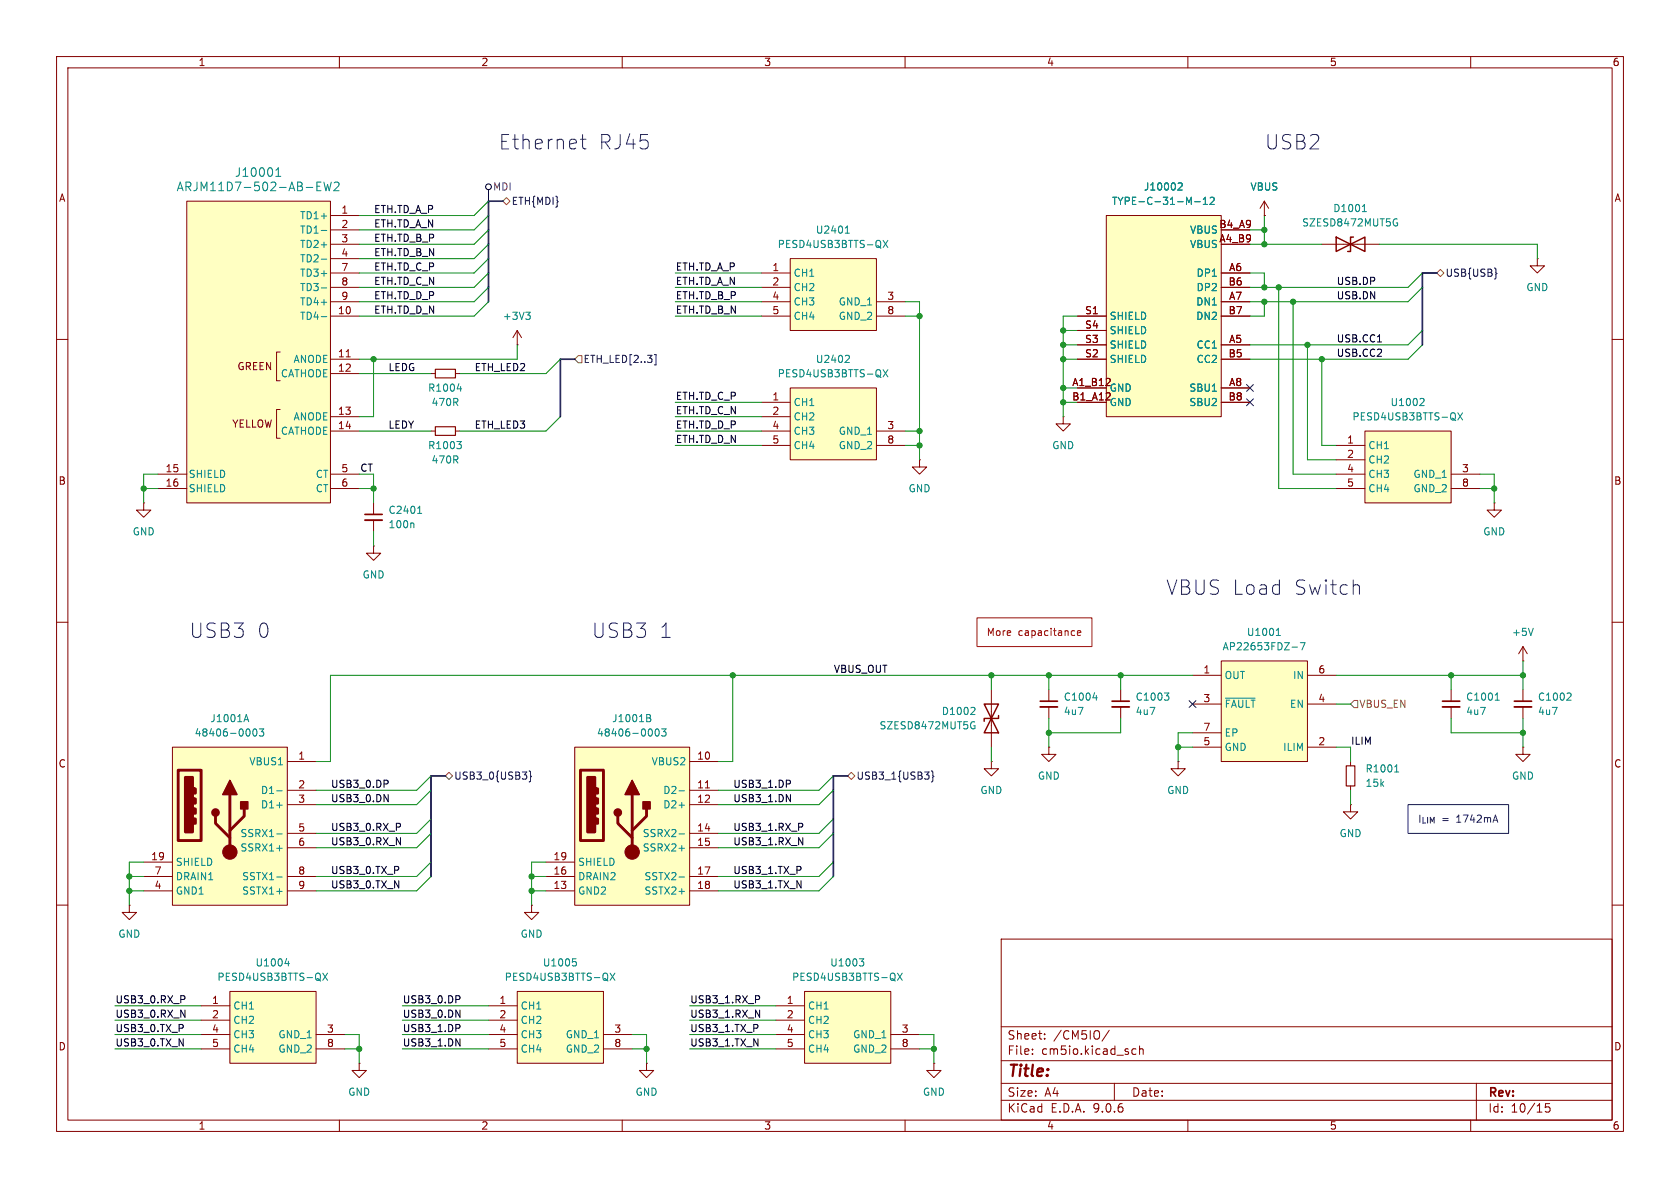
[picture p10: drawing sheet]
<svg xmlns="http://www.w3.org/2000/svg" width="297mm" height="210mm" viewBox="0 0 297 210" stroke-linecap="round" stroke-linejoin="round" font-family="sans-serif">
<path d="M0 0h297v210h-297z" fill="#fff" stroke="#fff" stroke-width=".18"/>
<g fill="none" stroke="#840000" stroke-width=".18">
<path d="M10 10h277v190h-277zM12 12h273v186h-273zM60 10v2M110 10v2M160 10v2M210 10v2M260 10v2M10 60h2M285 60h2M10 110h2M285 110h2M185.4 132.1v1.3h-1.3l1.3 1.2 1.3-1.2h-1.3"/>
<path d="M185.4 132.1h.1M10 160h2M177 166h108v32h-108zM285 160h2M60 198v2M110 198v2M160 198v2M177 194.5h108M177 191.5h108M177 187.5h108M177 181.5h108M182.5 186.3v.1"/>
<path d="M182.5 185.5v.1M184.7 183.6v.1M184.7 182.8v.1M196.1 182.1l-1.3 2M197 191.5v3M200.1 186.1l.3 .3 .4-.1M200.8 185.5l-.4-.1-.3 .3M201.5 185.5l.2-.1 .3 .1 .1 .9M201.5 184.9v1.5M210 198v2M260 198v2M261 191.5v6.5"/>
<path d="M274 195.1h-.8v.7l.2-.1h.5l.1 .3v.5l-.3 .1-.5-.1"/>
</g>
<path d="M139.7 45.7h15.2v12.7h-15.2z" fill="#ffffc2"/>
<g fill="none" stroke="#840000" stroke-width=".18">
<path d="M223.5 38.1h.1M223.5 35.6l-.7 1.2M223.5 35.6l.8 1.2M223.5 35.6v2.5M134.6 48.3h5.1M134.6 50.8h5.1M134.6 53.3h5.1M134.6 55.9h5.1M139.7 45.7h15.2v12.7h-15.2zM154.9 53.3h5.1M154.9 55.9h5.1M76.2 66h.8"/>
<path d="M80.5 66h.8M114.3 188v1.2h1.3l-1.3 1.3-1.3-1.3h1.3M114.3 188h.1"/>
</g>
<path d="M149.4 41.2h.8M149.6 40.3l.2-.4v1.3M156.1 42.5l.9 1.3M157 42.5l-.9 1.3M80.8 68.7h.8M81.4 68.3v.9" fill="none" stroke="#008484" stroke-width=".18"/>
<path d="M77 65.3h3.5v1.5h-3.5z" fill="none" stroke="#840000" stroke-width=".2"/>
<path d="M195.6 38.1h20.3v35.6h-20.3z" fill="#ffffc2"/>
<g fill="none" stroke="#840000" stroke-width=".18">
<path d="M195.6 38.1h20.3v35.6h-20.3zM190.5 55.9h5.1M190.5 58.4h5.1M215.9 40.6h5.1M215.9 43.2h5.1M215.9 48.3h5.1M215.9 50.8h5.1M215.9 53.3h5.1M215.9 55.9h5.1M233.7 43.2h10.1M188 73.7v1.2h-1.3l1.3 1.3 1.2-1.3h-1.2M188 73.7h.1"/>
<path d="M190.5 61h5.1M190.5 63.5h5.1M190.5 68.6h5.1M190.5 71.1h5.1M215.9 61h5.1M215.9 63.5h5.1M215.9 68.6h5.1M215.9 71.1h5.1M162.6 81.3v1.3h-1.3l1.3 1.2 1.2-1.2h-1.2M162.6 81.3h.1M165.1 188v1.2h1.3l-1.3 1.3-1.3-1.3h1.3M165.1 188h.1"/>
</g>
<path d="M208.5 32.3l.4 .1 .1 .3-.8 .9h.8M211.2 35.7h1M212.7 36.1h.8M212.7 35.2l.4-.3v1.2M213.9 35l.5-.1 .3 .3-.8 .9h.8M240.8 37.4h.8M241 36.4l.2-.3v1.3M246.5 38.7h.5M246.8 39.4h.3v.4l-.3 .1h-.3" fill="none" stroke="#008484" stroke-width=".18"/>
<path d="M236.2 41.9v2.6l5.1-2.6v2.6zM239.3 41.9h-.5v2.6h-.5" fill="none" stroke="#840000" stroke-width=".25"/>
<path d="M142.2 175.3h15.3v12.7h-15.3z" fill="#ffffc2"/>
<g fill="none" stroke="#840000" stroke-width=".18">
<path d="M76.2 76.2h.8M80.5 76.2h.8M66 88.9v2M66 91.9v2.1M269.2 116.8h.1M269.2 114.3l.8 1.3M269.2 114.3l-.7 1.3M269.2 114.3v2.5M175.3 134.6v1.3h-1.3l1.3 1.3 1.2-1.3h-1.2M175.3 134.6h.1M94 160v1.3h-1.3l1.3 1.3 1.2-1.3h-1.2M94 160h.1"/>
<path d="M137.2 177.8h5M142.2 175.3h15.3v12.7h-15.3zM137.2 180.3h5M137.2 182.9h5M137.2 185.4h5M157.5 182.9h5.1M157.5 185.4h5.1"/>
</g>
<path d="M80.8 78h.8l-.5 .5M81.3 78.5l.3 .3v.3l-.3 .2M73 92.4l.2 .2v.7M73.8 90.8h.8M74 89.8l.2-.3v1.3M271.1 111.1l-.5 1.2M151.9 169.5h.8l-.4 .5 .3 .1 .1 .4-.2 .3h-.4M158.7 172l.8 1.3M159.5 172l-.8 1.3" fill="none" stroke="#008484" stroke-width=".18"/>
<path d="M64.5 90.9h3.1" fill="none" stroke="#840000" stroke-width=".3"/>
<path d="M64.5 91.9h3.1" fill="none" stroke="#840000" stroke-width=".33"/>
<path d="M77 75.4h3.5v1.6h-3.5z" fill="none" stroke="#840000" stroke-width=".2"/>
<path d="M91.4 175.3h15.3v12.7h-15.3z" fill="#ffffc2"/>
<g fill="none" stroke="#840000" stroke-width=".18">
<path d="M91.4 58.4l-.7 1.3M91.4 58.4l.8 1.3M91.4 58.4v2.6M271.8 45.7v1.3h-1.3l1.3 1.3 1.2-1.3h-1.2M271.8 45.7h.1M91.4 61h.1M25.4 88.9v1.3h1.3l-1.3 1.2-1.3-1.2h1.3M25.4 88.9h.1M264.2 88.9v1.3h-1.3l1.3 1.2 1.2-1.2h-1.2M264.2 88.9h.1M208.3 134.6v1.3h-1.3l1.3 1.3 1.2-1.3h-1.2M208.3 134.6h.1"/>
<path d="M22.9 160v1.3h-1.3l1.3 1.3 1.2-1.3h-1.2M22.9 160h.1M86.4 177.8h5M91.4 175.3h15.3v12.7h-15.3zM86.4 180.3h5M86.4 182.9h5M86.4 185.4h5M106.7 182.9h5.1M106.7 185.4h5.1"/>
</g>
<path d="M93 55.2h.7l-.4 .5M93.5 55.7l.2 .2v.3l-.2 .3M101.2 169.5h.6M101.4 170h.3l.2 .2-.1 .5-.4 .1M107.9 172l.8 1.3M108.7 172l-.8 1.3" fill="none" stroke="#008484" stroke-width=".18"/>
<path d="M30.5 132.1h20.3v27.9h-20.3z" fill="#ffffc2"/>
<path d="M31.5 136.1h4.1v12.5h-4.1zM34.3 139.4h.2v.8h-.2zM34.3 141.2h.2v.8h-.2zM34.3 143h.2v.8h-.2zM34.3 144.8h.2v.7h-.2zM38.1 144.3v1.2l2.5 2.6M40.6 140.5v10.1M43.2 143v1.3l-2.6 2.5" fill="none" stroke="#840000" stroke-width=".51"/>
<path d="M32.8 137.4h1.2v9.7h-1.2z" fill="#840000" stroke="#840000" stroke-width=".51"/>
<path d="M30.5 132.1h20.3v27.9h-20.3zM50.8 134.6h5.1M50.8 139.7h5.1M25.4 152.4h5.1M25.4 154.9h5.1M25.4 157.5h5.1M50.8 154.9h5.1M50.8 157.5h5.1M50.8 142.2h5.1M50.8 147.3h5.1M50.8 149.9h5.1" fill="none" stroke="#840000" stroke-width=".18"/>
<g fill="#840000" stroke="#840000" stroke-width=".25">
<path d="M40.6 137.9l1.3 2.6h-2.5z"/>
<path d="M42.5 141.7h1.3v1.3h-1.3z"/>
<circle cx="38.1" cy="143.6" r=".63"/>
</g>
<circle cx="40.6" cy="150.6" r="1.27" fill="#840000" stroke="#840000" stroke-width=".18"/>
<path d="M43.2 127.2h.6M43.5 126.3l.5 1.3M44.8 129l.2-.2a.68 .68 0 0 1 .4 .7 .68 .68 0 0 1-.4 .6l-.2-.1-.1-.4zM45.8 128.8h.8l-.4 .5 .4 .2v.5l-.2 .1-.6-.1M48.9 139.8h1M48.9 142.3h1M48.9 147.4h1M48.9 150h1M48.9 155h1" fill="none" stroke="#008484" stroke-width=".18"/>
<path d="M241.3 76.2h15.2v12.7h-15.2z" fill="#ffffc2"/>
<g fill="none" stroke="#840000" stroke-width=".18">
<path d="M236.2 78.7h5.1M241.3 76.2h15.2v12.7h-15.2zM236.2 81.3h5.1M236.2 83.8h5.1M236.2 86.4h5.1M256.5 83.8h5.1M256.5 86.4h5.1M175.3 121.9v10.2M256.5 121.9v2.1M256.5 125v2M269.2 132.1v1.3h-1.2l1.2 1.2 1.3-1.2h-1.3M269.2 132.1h.1"/>
<path d="M269.2 121.9v2.1M269.2 125v2"/>
</g>
<path d="M251.2 70.4l.4 .1 .2 .3-.8 .9h.8M257.7 73l.9 1.2M258.6 73l-.9 1.2M171.8 127.6h.5M172.1 128.3h.3v.4l-.3 .1h-.3M172.1 125l.3 .3-.1 .3-.7 .7h.8M264.3 123.8h.8M264.5 122.8l.2-.3v1.3M277.5 122.5l.3 .2-.1 .4-.7 .7h.8" fill="none" stroke="#008484" stroke-width=".18"/>
<path d="M174 124.5l2.5 5h-2.5l2.5-5zM176.5 126.5v.5h-2.5v.5" fill="none" stroke="#840000" stroke-width=".25"/>
<path d="M255 124h3.1M267.7 124h3.1" fill="none" stroke="#840000" stroke-width=".3"/>
<path d="M255 125h3.1M267.7 125h3.1" fill="none" stroke="#840000" stroke-width=".33"/>
<path d="M215.9 116.8h15.2v17.8h-15.2z" fill="#ffffc2"/>
<path d="M210.8 119.4h5.1M215.9 116.8h15.2v17.8h-15.2zM231.1 119.4h5.1M210.8 124.5h5.1M210.8 132.1h5.1M210.8 129.5h5.1M231.1 124.5h5.1M231.1 132.1h5.1M238.8 134.6v.8M238.8 138.9v.8M238.8 142.2v1.3h-1.3l1.3 1.3 1.2-1.3h-1.2M238.8 142.2h.1" fill="none" stroke="#840000" stroke-width=".18"/>
<path d="M225.6 112.3h.8M225.8 111.4l.2-.3v1.2M228.4 114.4h1M229.9 113.6h.8l-.5 1.3M216.6 123.4h5.3M246.6 136.5h.7M246.7 135.5l.2-.3v1.3" fill="none" stroke="#008484" stroke-width=".18"/>
<path d="M238 135.4h1.5v3.5h-1.5z" fill="none" stroke="#840000" stroke-width=".2"/>
<path d="M139.7 68.6h15.2v12.7h-15.2z" fill="#ffffc2"/>
<path d="M134.6 71.1h5.1M134.6 73.7h5.1M134.6 76.2h5.1M134.6 78.7h5.1M139.7 68.6h15.2v12.7h-15.2zM154.9 76.2h5.1M154.9 78.7h5.1M185.4 121.9v2.1M185.4 125v2" fill="none" stroke="#840000" stroke-width=".18"/>
<path d="M149.6 62.8l.4 .1 .2 .3-.8 .9h.8M156.1 65.3l.9 1.3M157 65.3l-.9 1.3M193.2 123.4h.8M193.8 122.9v.9" fill="none" stroke="#008484" stroke-width=".18"/>
<path d="M183.9 124h3" fill="none" stroke="#840000" stroke-width=".3"/>
<path d="M183.9 125h3" fill="none" stroke="#840000" stroke-width=".33"/>
<path d="M33 35.6h25.4v53.3h-25.4z" fill="#ffffc2"/>
<g fill="none" stroke="#840000" stroke-width=".18">
<path d="M33 35.6h25.4v53.3h-25.4zM58.4 38.1h5.1M58.4 40.6h5.1M58.4 43.2h5.1M58.4 45.7h5.1M58.4 48.3h5.1M58.4 50.8h5.1M58.4 53.3h5.1M58.4 55.9h5.1M49.5 62.2h-.6v5.1h.6M49.5 72.4h-.6v5.1h.6M58.4 63.5h5.1"/>
<path d="M58.4 66h5.1M58.4 73.7h5.1M58.4 76.2h5.1M61.2 63.1h.7M27.9 83.8h5.1M27.9 86.4h5.1M58.4 83.8h5.1M58.4 86.4h5.1M198.1 121.9v2.1M198.1 125v2"/>
</g>
<path d="M48.8 31.2h.8M48.8 30.1l.4-.4v1.5M56 32.9h.5M56.8 32.2h-.8v1.5h.8M57.3 32.2l.3 1.5 .3-1.1 .3 1.1 .4-1.5M59.1 32.3l.6-.1 .2 .1v.3l-.9 1.1h.9M56.8 40.7h1M56.8 45.8h1M56.8 50.9h1M56.8 56h1M205.9 122.5h.7l-.4 .5M206.4 123l.2 .2v.3l-.2 .3" fill="none" stroke="#008484" stroke-width=".18"/>
<path d="M196.6 124h3" fill="none" stroke="#840000" stroke-width=".3"/>
<path d="M196.6 125h3" fill="none" stroke="#840000" stroke-width=".33"/>
<path d="M101.6 132.1h20.3v27.9h-20.3z" fill="#ffffc2"/>
<path d="M102.6 136.1h4.1v12.5h-4.1zM105.4 139.4h.3v.8h-.3zM105.4 141.2h.3v.8h-.3zM105.4 143h.3v.8h-.3zM105.4 144.8h.3v.7h-.3zM109.2 144.3v1.2l2.6 2.6M111.8 140.5v10.1M114.3 143v1.3l-2.5 2.5" fill="none" stroke="#840000" stroke-width=".51"/>
<path d="M103.9 137.4h1.3v9.7h-1.3z" fill="#840000" stroke="#840000" stroke-width=".51"/>
<path d="M101.6 132.1h20.3v27.9h-20.3zM121.9 134.6h5.1M121.9 139.7h5.1M124.7 139.3h.7M96.5 152.4h5.1M96.5 154.9h5.1M96.5 157.5h5.1M121.9 154.9h5.1M121.9 157.5h5.1M121.9 142.2h5.1M121.9 147.3h5.1M121.9 149.9h5.1" fill="none" stroke="#840000" stroke-width=".18"/>
<g fill="#840000" stroke="#840000" stroke-width=".25">
<path d="M111.8 137.9l1.2 2.6h-2.5z"/>
<path d="M113.7 141.7h1.2v1.3h-1.2z"/>
<circle cx="109.2" cy="143.6" r=".63"/>
</g>
<circle cx="111.8" cy="150.6" r="1.27" fill="#840000" stroke="#840000" stroke-width=".18"/>
<path d="M114.3 126.3l.6 .1 .1 .3-.2 .2M114.3 126.9h.5M114.8 126.9l.3 .3-.1 .3-.7 .1M116 128.9l.1-.1a.68 .68 0 0 1 .5 .7 .68 .68 0 0 1-.5 .6 .84 .84 0 0 1-.1-1.2zM117 128.8h.7l-.4 .5 .4 .2v.5l-.2 .1-.5-.1M120 139.8h1M120 142.3h1M120 147.4h1M120 150h1M120 155h1" fill="none" stroke="#008484" stroke-width=".18"/>
<path d="M40.6 175.3h15.3v12.7h-15.3z" fill="#ffffc2"/>
<g fill="none" stroke="#840000" stroke-width=".18">
<path d="M223.5 38.1h.1M190.5 55.9h5.1M190.5 58.4h5.1M215.9 40.6h5.1M215.9 43.2h5.1M215.9 48.3h5.1M215.9 50.8h5.1M215.9 53.3h5.1M215.9 55.9h5.1M190.5 61h5.1M190.5 63.5h5.1M190.5 68.6h5.1"/>
<path d="M190.5 71.1h5.1M215.9 61h5.1M215.9 63.5h5.1M215.9 68.6h5.1M215.9 71.1h5.1M66 96.5v1.3h1.3l-1.3 1.3-1.2-1.3h1.2M66 96.5h.1M35.6 177.8h5M40.6 175.3h15.3v12.7h-15.3zM35.6 180.3h5M35.6 182.9h5M35.6 185.4h5"/>
<path d="M55.9 182.9h5.1M55.9 185.4h5.1M63.5 188v1.2h1.3l-1.3 1.3-1.3-1.3h1.3M63.5 188h.1"/>
</g>
<path d="M208.5 32.3l.4 .1 .1 .3-.8 .9h.8M211.2 35.7h1M212.7 36.1h.8M212.7 35.2l.4-.3v1.2M213.9 35l.5-.1 .3 .3-.8 .9h.8M50.4 170.3h.8M51 169.9v.9M57.1 172l.8 1.3M57.9 172l-.8 1.3" fill="none" stroke="#008484" stroke-width=".18"/>
<g fill="none" stroke="#000" stroke-width=".18">
<path d="M86.4 33.5v2.1M243.5 60.4h.7M68.4 137.9l.2 .3v.3l-.2 .1M139.5 137.9l.2 .3v.3l-.2 .1M67.9 140.5l.7 1.2v-1.2M70.1 148.1l.7 1.2v-1.2M70.4 153.3v.4M70.6 145.5l.2 .3-.1 .3-.1 .1M139 140.5l.7 1.2v-1.2M141.2 148.1l.7 1.2v-1.2M141.6 153.3v.4M141.7 145.5l.2 .3v.3l-.2 .1"/>
<path d="M32 178.6l.7 1.2v-1.2M32.5 176l.2 .3-.1 .3-.1 .1M80.6 178.6l.7 1.2v-1.2M81.1 176l.2 .3v.3l-.2 .1M133.6 178.6l.7 1.2v-1.2M134.1 176l.2 .3-.1 .3-.1 .1M32.3 181.2v.4M80.6 183.6l.7 1.3v-1.3M81.1 181.1l.2 .2v.3l-.2 .2M133.9 181.2v.4"/>
<circle cx="86.4" cy="33" r=".51"/>
</g>
<path d="M264.5 48.2l.1 .2-.1 .1M115.7 62.7h.3v1.8h-.3M220.4 70.5l1.2 1.2M220.4 68l1.2 1.2M221.6 70.5l-1.2 1.2M221.6 68l-1.2 1.2M93.5 136.3l.3 .2v.6l.2 .2-.2 .1v.6l-.3 .2M164.7 136.3l.2 .2v.6l.2 .2-.2 .1v.6l-.2 .2M210.2 123.9l1.2 1.2M211.4 123.9l-1.2 1.2" fill="none" stroke="#000084" stroke-width=".18"/>
<path d="M88.9 35.6l.6-.7 .7 .7-.7 .6zM254 48.3l.6-.7 .7 .7-.7 .6zM102.2 62.9h.7v1.2h-.7l-.6-.6zM78.7 137.2l.7-.7 .6 .7-.6 .6zM149.9 137.2l.6-.7 .6 .7-.6 .6zM238.8 124.5l.6-.7h.6v1.3h-.6z" fill="none" stroke="#848400" stroke-width=".18"/>
<path d="M88.9 35.6h-2.5v17.7M254 48.3h-2.5v12.7M101.6 63.5h-2.5v10.2M78.7 137.2h-2.5v17.7M149.9 137.2h-2.6v17.7" fill="none" stroke="#000084" stroke-width=".3"/>
<g fill="none" stroke="#008400" stroke-width=".18">
<path d="M86.4 38.1l-2.6 2.5h-20.3M86.4 35.6l-2.6 2.5h-20.3M223.5 38.1v5.1M86.4 53.3l-2.6 2.6h-20.3M86.4 45.7l-2.6 2.6h-20.3M86.4 48.3l-2.6 2.5h-20.3M86.4 50.8l-2.6 2.5h-20.3M86.4 40.6l-2.6 2.6h-20.3M86.4 43.2l-2.6 2.5h-20.3M119.4 55.9h15.2M119.4 48.3h15.2M119.4 50.8h15.2"/>
<path d="M119.4 53.3h15.2M160 55.9h2.6M160 53.3h2.6v28M188 58.4h2.5M190.5 55.9h-2.5v17.8M221 48.3h2.5v2.5M221 40.6h2.5M221 43.2h12.7M223.5 53.3v2.6h-2.5M226.1 50.8v35.6h10.1M228.6 53.3v30.5h7.6M243.8 43.2h28v2.5"/>
<path d="M251.5 48.3l-2.6 2.5h-27.9M251.5 50.8l-2.6 2.5h-27.9M251.5 58.4l-2.6 2.6h-27.9M63.5 66h12.7M63.5 76.2h12.7M66 63.5v10.2h-2.5M91.4 61v2.5h-27.9M99.1 63.5l-2.6 2.5h-15.2M99.1 73.7l-2.6 2.5h-15.2M119.4 78.7h15.2M119.4 76.2h15.2M119.4 73.7h15.2"/>
<path d="M119.4 71.1h15.2M160 78.7h2.6M160 76.2h2.6M188 71.1h2.5M188 63.5h2.5M188 61h2.5M188 68.6h2.5M231.1 61v20.3h5.1M233.7 63.5v15.2h2.5M251.5 61l-2.6 2.5h-27.9M25.4 86.4h2.5M27.9 83.8h-2.5v5.1"/>
<path d="M63.5 86.4h2.5M66 83.8v5.1M66 94v2.5M261.6 83.8h2.6v5.1M261.6 86.4h2.6M129.5 119.4v15.2h-2.5M175.3 119.4v2.5M185.4 119.4v2.5M198.1 119.4v2.5M210.8 119.4h-152.4v15.2h-2.5M236.2 119.4h33M256.5 119.4v2.5"/>
<path d="M269.2 116.8v5.1M76.2 139.7l-2.5 2.5h-17.8M76.2 137.2l-2.5 2.5h-17.8M147.3 139.7l-2.5 2.5h-17.8M147.3 137.2l-2.5 2.5h-17.8M175.3 132.1v2.5M185.4 127v5.1M198.1 127v2.5h-12.7M208.3 132.1h2.5M210.8 129.5h-2.5v5.1M236.2 124.5h2.6M236.2 132.1h2.6v2.5"/>
<path d="M238.8 139.7v2.5M256.5 127v2.5h12.7M269.2 127v5.1M22.9 154.9h2.5M22.9 157.5h2.5M25.4 152.4h-2.5v7.6M76.2 144.8l-2.5 2.5h-17.8M76.2 152.4l-2.5 2.5h-17.8M76.2 147.3l-2.5 2.6h-17.8M76.2 154.9l-2.5 2.6h-17.8M94 154.9h2.5M94 157.5h2.5"/>
<path d="M96.5 152.4h-2.5v7.6M147.3 144.8l-2.5 2.5h-17.8M147.3 152.4l-2.5 2.5h-17.8M147.3 147.3l-2.5 2.6h-17.8M147.3 154.9l-2.5 2.6h-17.8M20.3 177.8h15.3M71.1 177.8h15.3M121.9 177.8h15.3M20.3 182.9h15.3M20.3 185.4h15.3M20.3 180.3h15.3M61 182.9h2.5v5.1"/>
<path d="M61 185.4h2.5M71.1 182.9h15.3M71.1 185.4h15.3M71.1 180.3h15.3M111.8 182.9h2.5v5.1M111.8 185.4h2.5M121.9 182.9h15.3M121.9 185.4h15.3M121.9 180.3h15.3M162.6 182.9h2.5v5.1M162.6 185.4h2.5"/>
</g>
<path d="M102.6 24.6h1M103 23.8v2.2l.1 .2 .5 .1M240 103.4l.3 .3v1.4M248.9 142.2h17.8v5.1h-17.8zM264.4 144.1l.4 1.3" fill="none" stroke="#0000c2" stroke-width=".18"/>
<path d="M172.7 109.2h20.3v5.1h-20.3zM189.9 111.5l.1 .1M190 112.3h-.1M190.5 111.9l.6-.1-.1-.2-.3-.1-.2 .2v.6h.5" fill="none" stroke="#f00" stroke-width=".18"/>
<g fill="#008400" stroke="#008400" stroke-width=".18">
<circle cx="223.5" cy="40.6" r=".46"/>
<circle cx="228.6" cy="53.3" r=".46"/>
<circle cx="223.5" cy="43.2" r=".46"/>
<circle cx="226.1" cy="50.8" r=".46"/>
<circle cx="223.5" cy="50.8" r=".46"/>
<circle cx="223.5" cy="53.3" r=".46"/>
<circle cx="231.1" cy="61" r=".46"/>
<circle cx="233.7" cy="63.5" r=".46"/>
<circle cx="188" cy="58.4" r=".46"/>
<circle cx="188" cy="61" r=".46"/>
<circle cx="162.6" cy="78.7" r=".46"/>
<circle cx="188" cy="71.1" r=".46"/>
<circle cx="188" cy="68.6" r=".46"/>
<circle cx="129.5" cy="119.4" r=".46"/>
<circle cx="269.2" cy="129.5" r=".46"/>
<circle cx="256.5" cy="119.4" r=".46"/>
<circle cx="264.2" cy="86.4" r=".46"/>
<circle cx="208.3" cy="132.1" r=".46"/>
<circle cx="269.2" cy="119.4" r=".46"/>
<circle cx="188" cy="63.5" r=".46"/>
<circle cx="198.1" cy="119.4" r=".46"/>
<circle cx="185.4" cy="119.4" r=".46"/>
<circle cx="175.3" cy="119.4" r=".46"/>
<circle cx="185.4" cy="129.5" r=".46"/>
<circle cx="162.6" cy="55.9" r=".46"/>
<circle cx="162.6" cy="76.2" r=".46"/>
<circle cx="25.4" cy="86.4" r=".46"/>
<circle cx="66" cy="86.4" r=".46"/>
<circle cx="66" cy="63.5" r=".46"/>
<circle cx="114.3" cy="185.4" r=".46"/>
<circle cx="165.1" cy="185.4" r=".46"/>
<circle cx="94" cy="157.5" r=".46"/>
<circle cx="94" cy="154.9" r=".46"/>
<circle cx="22.9" cy="154.9" r=".46"/>
<circle cx="22.9" cy="157.5" r=".46"/>
<circle cx="63.5" cy="185.4" r=".46"/>
</g>
<g font-size="3.5" fill="#0000c2">
<text x="88.1" y="26.6">Ethernet</text>
<text x="105.7" y="26.6">RJ45</text>
<text x="223.6" y="26.6">USB2</text>
<text x="206.1" y="105.4">VBUS Load</text>
<text x="228.6" y="105.4">Switch</text>
<text x="33.5" y="113">USB3</text>
<text x="45.4" y="113">0</text>
<text x="104.6" y="113">USB3</text>
<text x="116.5" y="113">1</text>
</g>
<text font-size="2.8" fill="#840000" x="178" y="190.9">Title:</text>
<g font-size="2.1" fill="#008484">
<text x="31.1" y="34">ARJM11D7-502-AB-EW2</text>
<text x="41.4" y="31.5">J10001</text>
</g>
<g font-size="2.1" fill="#840000">
<text x="178" y="184">Sheet:</text>
<text x="186.2" y="184">/CM5IO/</text>
<text x="178" y="186.7">File:</text>
<text x="184.1" y="186.7">cm5io.kicad_sch</text>
<text x="178" y="196.9">KiCad</text>
<text x="178" y="194.1">Size:</text>
<text x="184.7" y="194.1">A4</text>
<text x="185.7" y="196.9">E.D.A.</text>
<text x="193.3" y="196.9">9.0.6</text>
<text x="200" y="194.1">Date:</text>
<text x="263" y="194.3">Rev:</text>
<text x="263" y="196.9">Id:</text>
<text x="267.1" y="196.9">10/15</text>
</g>
<g font-size="1.8" fill="#840000">
<text x="35" y="11.9">1</text>
<text x="85" y="11.9">2</text>
<text x="135" y="11.9">3</text>
<text x="185" y="11.9">4</text>
<text x="235" y="11.9">5</text>
<text x="285" y="11.9">6</text>
<text x="10.3" y="35.9">A</text>
<text x="285.3" y="35.9">A</text>
<text x="60.3" y="37.8">1</text>
<text x="60.3" y="40.4">2</text>
<text x="215.5" y="40.4">B4_A9</text>
<text x="60.3" y="42.9">3</text>
<text x="60.3" y="45.5">4</text>
<text x="215.5" y="42.9">A4_B9</text>
<text x="60.3" y="48">7</text>
<text x="60.3" y="50.5">8</text>
<text x="60.3" y="53.1">9</text>
<text x="136.5" y="48">1</text>
<text x="136.5" y="50.5">2</text>
<text x="136.5" y="53.1">4</text>
<text x="156.8" y="53.1">3</text>
<text x="217.1" y="50.5">B6</text>
<text x="217.2" y="48">A6</text>
<text x="217.2" y="53.1">A7</text>
<text x="59.6" y="55.6">10</text>
<text x="136.5" y="55.6">5</text>
<text x="156.8" y="55.6">8</text>
<text x="191.7" y="58.2">S4</text>
<text x="191.7" y="55.6">S1</text>
<text x="217.1" y="55.6">B7</text>
<text x="41.9" y="65.6">GREEN</text>
<text x="59.6" y="63.2">11</text>
<text x="59.6" y="65.8">12</text>
<text x="191.7" y="60.7">S3</text>
<text x="191.7" y="63.2">S2</text>
<text x="217.1" y="63.2">B5</text>
<text x="217.2" y="60.7">A5</text>
<text x="136.5" y="70.9">1</text>
<text x="189.5" y="68.3">A1_B12</text>
<text x="189.5" y="70.9">B1_A12</text>
<text x="196.1" y="69.4">GND</text>
<text x="217.1" y="70.9">B8</text>
<text x="217.2" y="68.3">A8</text>
<text x="41" y="75.8">YELLOW</text>
<text x="59.6" y="73.4">13</text>
<text x="59.6" y="75.9">14</text>
<text x="136.5" y="73.4">2</text>
<text x="136.5" y="75.9">4</text>
<text x="156.8" y="75.9">3</text>
<text x="29.2" y="83.6">15</text>
<text x="60.3" y="83.6">5</text>
<text x="136.5" y="78.5">5</text>
<text x="156.8" y="78.5">8</text>
<text x="238.1" y="78.5">1</text>
<text x="238.1" y="81">2</text>
<text x="238.1" y="83.6">4</text>
<text x="258.4" y="83.6">3</text>
<text x="10.3" y="85.9">B</text>
<text x="29.2" y="86.1">16</text>
<text x="60.3" y="86.1">6</text>
<text x="238.1" y="86.1">5</text>
<text x="258.4" y="86.1">8</text>
<text x="285.3" y="85.9">B</text>
<text x="212.7" y="119.1">1</text>
<text x="233" y="119.1">6</text>
<text x="212.7" y="124.2">3</text>
<text x="233" y="124.2">4</text>
<text x="212.7" y="129.3">7</text>
<text x="212.7" y="131.8">5</text>
<text x="233" y="131.8">2</text>
<text x="10.3" y="135.9">C</text>
<text x="52.6" y="134.4">1</text>
<text x="123.1" y="134.4">10</text>
<text x="285.3" y="135.9">C</text>
<text x="52.6" y="139.4">2</text>
<text x="52.6" y="142">3</text>
<text x="123.1" y="139.4">11</text>
<text x="123.1" y="142">12</text>
<text x="52.6" y="147.1">5</text>
<text x="52.6" y="149.6">6</text>
<text x="123.1" y="147.1">14</text>
<text x="123.1" y="149.6">15</text>
<text x="26.6" y="152.1">19</text>
<text x="27.2" y="154.7">7</text>
<text x="52.6" y="154.7">8</text>
<text x="97.7" y="152.1">19</text>
<text x="97.7" y="154.7">16</text>
<text x="123.1" y="154.7">17</text>
<text x="27.2" y="157.2">4</text>
<text x="52.6" y="157.2">9</text>
<text x="97.7" y="157.2">13</text>
<text x="123.1" y="157.2">18</text>
<text x="37.4" y="177.5">1</text>
<text x="88.2" y="177.5">1</text>
<text x="139" y="177.5">1</text>
<text x="10.3" y="185.9">D</text>
<text x="37.4" y="180.1">2</text>
<text x="37.4" y="182.6">4</text>
<text x="37.4" y="185.2">5</text>
<text x="57.7" y="182.6">3</text>
<text x="57.7" y="185.2">8</text>
<text x="88.2" y="180.1">2</text>
<text x="88.2" y="182.6">4</text>
<text x="88.2" y="185.2">5</text>
<text x="108.5" y="182.6">3</text>
<text x="108.5" y="185.2">8</text>
<text x="139" y="180.1">2</text>
<text x="139" y="182.6">4</text>
<text x="139" y="185.2">5</text>
<text x="159.3" y="182.6">3</text>
<text x="159.3" y="185.2">8</text>
<text x="285.3" y="185.9">D</text>
<text x="35" y="199.9">1</text>
<text x="85" y="199.9">2</text>
<text x="135" y="199.9">3</text>
<text x="185" y="199.9">4</text>
<text x="235" y="199.9">5</text>
<text x="285" y="199.9">6</text>
</g>
<text font-size="1.8" fill="#840084" x="87.1" y="33.9">MDI</text>
<g font-size="1.8" fill="#008484">
<text x="202.1" y="33.9">J10002</text>
<text x="221" y="33.9">VBUS</text>
<text x="52.9" y="39">TD1+</text>
<text x="52.9" y="41.5">TD1-</text>
<text x="144.1" y="41.5">U2401</text>
<text x="196.5" y="36.4">TYPE-C-31-M-12</text>
<text x="210.3" y="41.5">VBUS</text>
<text x="230.1" y="40.2">SZESD8472MUT5G</text>
<text x="235.6" y="37.7">D1001</text>
<text x="52.9" y="44">TD2+</text>
<text x="52.9" y="46.6">TD2-</text>
<text x="137.4" y="44">PESD4USB3BTTS-QX</text>
<text x="210.3" y="44">VBUS</text>
<text x="52.9" y="49.1">TD3+</text>
<text x="52.9" y="51.7">TD3-</text>
<text x="140.2" y="49.1">CH1</text>
<text x="140.2" y="51.7">CH2</text>
<text x="211.4" y="49.1">DP1</text>
<text x="211.4" y="51.7">DP2</text>
<text x="269.7" y="51.7">GND</text>
<text x="52.9" y="54.2">TD4+</text>
<text x="52.9" y="56.7">TD4-</text>
<text x="88.8" y="56.7">+3V3</text>
<text x="140.2" y="54.2">CH3</text>
<text x="140.2" y="56.7">CH4</text>
<text x="148.2" y="54.2">GND_1</text>
<text x="148.2" y="56.7">GND_2</text>
<text x="196.1" y="59.3">SHIELD</text>
<text x="196.1" y="56.7">SHIELD</text>
<text x="211.4" y="54.2">DN1</text>
<text x="211.4" y="56.7">DN2</text>
<text x="51.8" y="64.4">ANODE</text>
<text x="144.1" y="64.4">U2402</text>
<text x="196.1" y="61.8">SHIELD</text>
<text x="196.1" y="64.4">SHIELD</text>
<text x="211.4" y="61.8">CC1</text>
<text x="211.4" y="64.4">CC2</text>
<text x="49.6" y="66.9">CATHODE</text>
<text x="75.6" y="69.4">R1004</text>
<text x="76.2" y="72">470R</text>
<text x="137.4" y="66.9">PESD4USB3BTTS-QX</text>
<text x="140.2" y="72">CH1</text>
<text x="196.1" y="72">GND</text>
<text x="210.2" y="69.4">SBU1</text>
<text x="210.2" y="72">SBU2</text>
<text x="245.7" y="72">U1002</text>
<text x="49.6" y="77.1">CATHODE</text>
<text x="51.8" y="74.5">ANODE</text>
<text x="140.2" y="74.5">CH2</text>
<text x="140.2" y="77.1">CH3</text>
<text x="148.2" y="77.1">GND_1</text>
<text x="239" y="74.5">PESD4USB3BTTS-QX</text>
<text x="75.6" y="79.6">R1003</text>
<text x="76.2" y="82.1">470R</text>
<text x="140.2" y="79.6">CH4</text>
<text x="148.2" y="79.6">GND_2</text>
<text x="185.9" y="79.6">GND</text>
<text x="241.8" y="79.6">CH1</text>
<text x="241.8" y="82.1">CH2</text>
<text x="33.3" y="84.7">SHIELD</text>
<text x="33.3" y="87.2">SHIELD</text>
<text x="55.7" y="84.7">CT</text>
<text x="55.7" y="87.2">CT</text>
<text x="160.5" y="87.2">GND</text>
<text x="241.8" y="84.7">CH3</text>
<text x="241.8" y="87.2">CH4</text>
<text x="249.8" y="84.7">GND_1</text>
<text x="249.8" y="87.2">GND_2</text>
<text x="23.4" y="94.8">GND</text>
<text x="68.6" y="93.6">100n</text>
<text x="68.6" y="91">C2401</text>
<text x="262.1" y="94.8">GND</text>
<text x="64" y="102.5">GND</text>
<text x="220.3" y="112.6">U1001</text>
<text x="267.2" y="112.6">+5V</text>
<text x="216" y="115.2">AP22653FDZ-7</text>
<text x="188" y="124.1">C1004</text>
<text x="200.7" y="124.1">C1003</text>
<text x="216.4" y="120.2">OUT</text>
<text x="216.4" y="125.3">~{FAULT}</text>
<text x="227.9" y="125.3">EN</text>
<text x="228.5" y="120.2">IN</text>
<text x="259.1" y="124.1">C1001</text>
<text x="271.8" y="124.1">C1002</text>
<text x="34.3" y="130.4">48406-0003</text>
<text x="37.1" y="127.9">J1001A</text>
<text x="105.4" y="130.4">48406-0003</text>
<text x="108.1" y="127.9">J1001B</text>
<text x="155.4" y="129.1">SZESD8472MUT5G</text>
<text x="166.4" y="126.6">D1002</text>
<text x="188" y="126.6">4u7</text>
<text x="200.7" y="126.6">4u7</text>
<text x="216.4" y="130.4">EP</text>
<text x="259.1" y="126.6">4u7</text>
<text x="271.8" y="126.6">4u7</text>
<text x="44" y="135.5">VBUS1</text>
<text x="115.1" y="135.5">VBUS2</text>
<text x="216.4" y="132.9">GND</text>
<text x="226.7" y="132.9">ILIM</text>
<text x="241.3" y="136.8">R1001</text>
<text x="46" y="140.6">D1-</text>
<text x="46" y="143.1">D1+</text>
<text x="117.2" y="140.6">D2-</text>
<text x="117.2" y="143.1">D2+</text>
<text x="173.2" y="140.6">GND</text>
<text x="183.4" y="138">GND</text>
<text x="206.2" y="140.6">GND</text>
<text x="241.3" y="139.3">15k</text>
<text x="267.2" y="138">GND</text>
<text x="42.4" y="148.2">SSRX1-</text>
<text x="113.5" y="148.2">SSRX2-</text>
<text x="236.7" y="148.2">GND</text>
<text x="31" y="153.3">SHIELD</text>
<text x="31" y="155.8">DRAIN1</text>
<text x="42.4" y="150.7">SSRX1+</text>
<text x="42.7" y="155.8">SSTX1-</text>
<text x="102.1" y="153.3">SHIELD</text>
<text x="102.1" y="155.8">DRAIN2</text>
<text x="113.5" y="150.7">SSRX2+</text>
<text x="113.8" y="155.8">SSTX2-</text>
<text x="31" y="158.3">GND1</text>
<text x="42.7" y="158.3">SSTX1+</text>
<text x="102.1" y="158.3">GND2</text>
<text x="113.8" y="158.3">SSTX2+</text>
<text x="20.8" y="166">GND</text>
<text x="91.9" y="166">GND</text>
<text x="38.3" y="173.6">PESD4USB3BTTS-QX</text>
<text x="45.1" y="171">U1004</text>
<text x="89.1" y="173.6">PESD4USB3BTTS-QX</text>
<text x="95.9" y="171">U1005</text>
<text x="139.9" y="173.6">PESD4USB3BTTS-QX</text>
<text x="146.7" y="171">U1003</text>
<text x="41.1" y="178.7">CH1</text>
<text x="91.9" y="178.7">CH1</text>
<text x="142.7" y="178.7">CH1</text>
<text x="41.1" y="181.2">CH2</text>
<text x="41.1" y="183.7">CH3</text>
<text x="49.1" y="183.7">GND_1</text>
<text x="91.9" y="181.2">CH2</text>
<text x="91.9" y="183.7">CH3</text>
<text x="99.9" y="183.7">GND_1</text>
<text x="142.7" y="181.2">CH2</text>
<text x="142.7" y="183.7">CH3</text>
<text x="150.7" y="183.7">GND_1</text>
<text x="41.1" y="186.3">CH4</text>
<text x="49.1" y="186.3">GND_2</text>
<text x="91.9" y="186.3">CH4</text>
<text x="99.9" y="186.3">GND_2</text>
<text x="142.7" y="186.3">CH4</text>
<text x="150.7" y="186.3">GND_2</text>
<text x="61.5" y="193.9">GND</text>
<text x="112.3" y="193.9">GND</text>
<text x="163.1" y="193.9">GND</text>
</g>
<g font-size="1.8">
<text x="66" y="37.8">ETH.TD_A_P</text>
<text x="66" y="40.3">ETH.TD_A_N</text>
<text x="66" y="45.4">ETH.TD_B_N</text>
<text x="66" y="47.9">ETH.TD_C_P</text>
<text x="66" y="42.8">ETH.TD_B_P</text>
<text x="119.4" y="47.9">ETH.TD_A_P</text>
<text x="66" y="50.5">ETH.TD_C_N</text>
<text x="66" y="53">ETH.TD_D_P</text>
<text x="119.4" y="50.5">ETH.TD_A_N</text>
<text x="119.4" y="53">ETH.TD_B_P</text>
<text x="236.2" y="50.5">USB.DP</text>
<text x="236.2" y="53">USB.DN</text>
<text x="66" y="55.5">ETH.TD_D_N</text>
<text x="119.4" y="55.5">ETH.TD_B_N</text>
<text x="68.6" y="65.7">LEDG</text>
<text x="83.8" y="65.7">ETH_LED2</text>
<text x="236.2" y="60.6">USB.CC1</text>
<text x="236.2" y="63.2">USB.CC2</text>
<text x="119.4" y="70.8">ETH.TD_C_P</text>
<text x="68.6" y="75.9">LEDY</text>
<text x="83.8" y="75.9">ETH_LED3</text>
<text x="119.4" y="73.3">ETH.TD_C_N</text>
<text x="119.4" y="75.9">ETH.TD_D_P</text>
<text x="119.4" y="78.4">ETH.TD_D_N</text>
<text x="147.3" y="119">VBUS_OUT</text>
<text x="238.8" y="131.7">ILIM</text>
<text x="58.4" y="141.9">USB3_0.DN</text>
<text x="58.4" y="139.4">USB3_0.DP</text>
<text x="129.5" y="139.4">USB3_1.DP</text>
<text x="129.5" y="141.9">USB3_1.DN</text>
<text x="58.4" y="147">USB3_0.RX_P</text>
<text x="58.4" y="149.5">USB3_0.RX_N</text>
<text x="129.5" y="149.5">USB3_1.RX_N</text>
<text x="129.5" y="147">USB3_1.RX_P</text>
<text x="58.4" y="154.6">USB3_0.TX_P</text>
<text x="129.5" y="154.6">USB3_1.TX_P</text>
<text x="58.4" y="157.1">USB3_0.TX_N</text>
<text x="129.5" y="157.1">USB3_1.TX_N</text>
<text x="20.3" y="177.5">USB3_0.RX_P</text>
<text x="20.3" y="180">USB3_0.RX_N</text>
<text x="71.1" y="177.5">USB3_0.DP</text>
<text x="71.1" y="180">USB3_0.DN</text>
<text x="121.9" y="180">USB3_1.RX_N</text>
<text x="121.9" y="177.5">USB3_1.RX_P</text>
<text x="20.3" y="185.1">USB3_0.TX_N</text>
<text x="20.3" y="182.5">USB3_0.TX_P</text>
<text x="71.1" y="182.5">USB3_1.DP</text>
<text x="71.1" y="185.1">USB3_1.DN</text>
<text x="121.9" y="185.1">USB3_1.TX_N</text>
<text x="121.9" y="182.5">USB3_1.TX_P</text>
</g>
<g font-size="1.8" fill="#000084">
<text x="90.4" y="36.4">ETH{MDI}</text>
<text x="255.5" y="49.1">USB{USB}</text>
<text x="103.1" y="64.4">ETH_LED[2..3]</text>
<text x="80.2" y="138">USB3_0{USB3}</text>
<text x="151.3" y="138">USB3_1{USB3}</text>
</g>
<text font-size="1.8" fill="#008400" x="63.6" y="83.5">CT</text>
<g font-size="1.8" fill="#f00">
<text x="174.3" y="112.6">More</text>
<text x="180" y="112.6">capacitance</text>
</g>
<text font-size="1.8" fill="#848400" x="240.2" y="125.3">VBUS_EN</text>
<g font-size="1.8" fill="#0000c2">
<text x="250.6" y="145.6">I_{LIM}</text>
<text x="254.9" y="145.6">=</text>
<text x="257.6" y="145.6">1742mA</text>
</g>
</svg>
